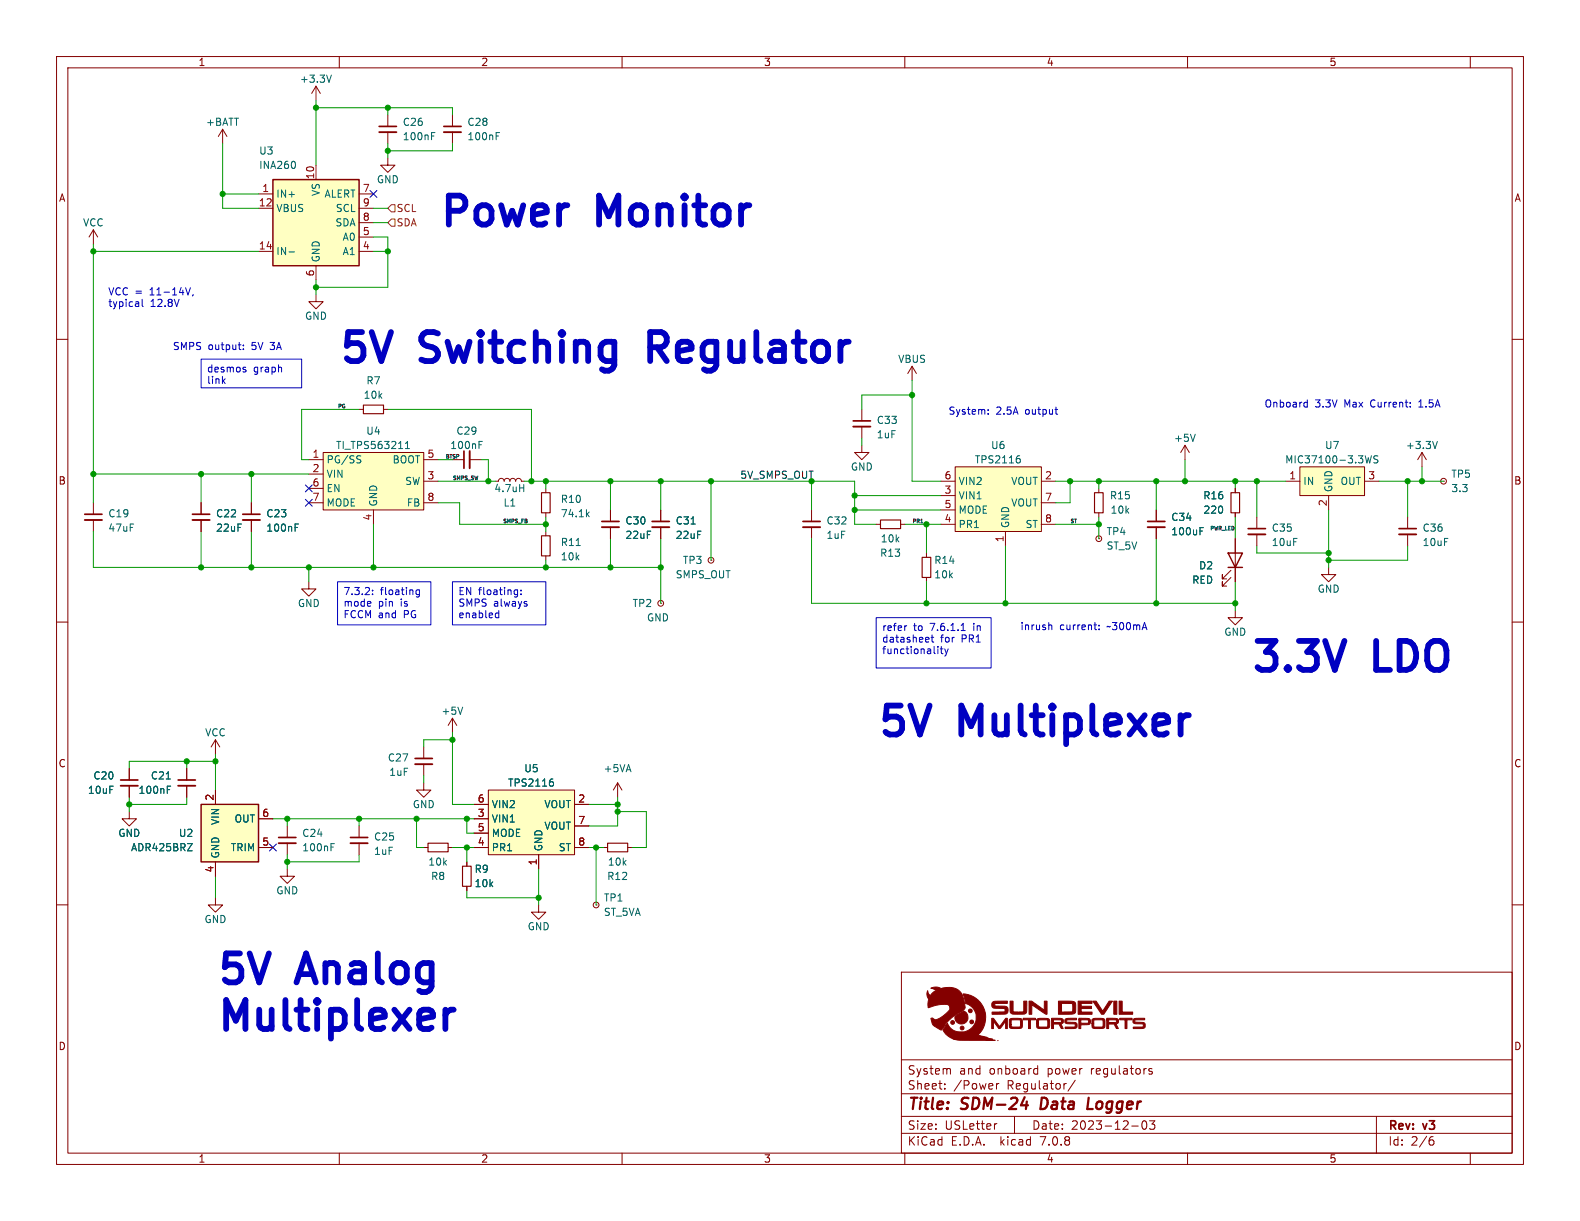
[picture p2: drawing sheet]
<svg xmlns="http://www.w3.org/2000/svg" width="279mm" height="216mm" viewBox="0 0 279 216" stroke-linecap="round" stroke-linejoin="round" font-family="sans-serif">
<g fill="none" stroke="#840000" stroke-width=".18">
<path d="M10 10h259.4v195.9h-259.4zM12 12h255.4v191.9h-255.4zM55.9 15.2l-.8 1.3M55.9 15.2v2.6M55.9 15.2l.7 1.3M60 10v2M110 10v2M160 10v2M210 10v2M260 10v2M39.4 22.9l-.8 1.2M39.4 22.9v2.5"/>
<path d="M39.4 22.9l.7 1.2M45.7 34.3h2.6M45.7 36.8h2.6M55.9 29.2v2.6M63.5 34.3h2.5M63.5 36.8h2.5M63.5 39.4h2.5M68.6 27.9v1.3h1.2l-1.2 1.3-1.3-1.3h1.3M68.6 20.3v2.1M68.6 23.4v2M80 20.3v2.1M80 23.4v2"/>
<path d="M10 60h2M16.5 40.6v2.6M16.5 40.6l-.8 1.3M16.5 40.6l.8 1.3M45.7 44.5h2.6M55.9 52.1v1.2h1.2l-1.2 1.3-1.3-1.3h1.3M55.9 47v2.5M63.5 44.5h2.5M63.5 41.9h2.5M267.4 60h2M63.5 72.4h.8M67.8 72.4h.8"/>
<path d="M152.4 78.7v1.3h1.3l-1.3 1.3-1.3-1.3h1.3M152.4 72.4v2M152.4 75.4v2.1M161.3 64.8l-.8 1.2M161.3 64.8v2.5M161.3 64.8l.8 1.2M209.5 78.7l-.7 1.3M209.5 78.7v2.6M209.5 78.7l.8 1.3M16.5 88.9v2M16.5 91.9v2.1M35.6 88.9v2"/>
<path d="M35.6 91.9v2.1M44.4 88.9v2M44.4 91.9v2.1M54.6 88.9h2.5M54.6 81.3h2.5M54.6 83.8h2.5M54.6 86.4h2.5M57.1 80h17.8v10.2h-17.8zM66 90.2v2.5M74.9 85.1h2.6M74.9 88.9h2.6M74.9 81.3h2.6"/>
<path d="M80 81.3h2M83.1 81.3h2M87.6 85.1h.5l.2-.4 .4-.1 .3 .1 .2 .4 .1-.4 .4-.1 .3 .1 .2 .4 .1-.4 .4-.1 .4 .1 .1 .4 .1-.4 .4-.1 .4 .1 .1 .4h.5M96.5 86.4v.7M96.5 90.7v.7M96.5 94v.7M96.5 98.3v.8M107.9 90.2v2M107.9 93.2v2.1M116.8 90.2v2M116.8 93.2v2.1M125.7 99.1h.1"/>
<path d="M143.5 90.2v2M143.5 93.2v2.1M154.9 92.7h.8M159.3 92.7h.7M163.8 97.8v.8M166.4 85.1h2.5M166.4 87.6h2.5M166.4 92.7h2.5M166.4 90.2h2.5M168.9 82.6h15.2v11.4h-15.2zM177.8 94v2.5M184.1 85.1h2.6"/>
<path d="M184.1 92.7h2.6M184.1 88.9h2.6M194.3 95.3h.1M194.3 86.4v.7M194.3 90.7v.7M204.5 90.2v2M204.5 93.2v2.1M218.4 86.4v.7M218.4 90.7v.7M218.4 95.3v7.6M222.2 91.4v2.1M222.2 94.5v2"/>
<path d="M227.3 85.1h2.6M229.9 82.6h11.4v5h-11.4zM234.9 87.6v2.6M241.3 85.1h2.5M248.9 91.4v2.1M248.9 94.5v2M251.5 80l-.8 1.3M251.5 80v2.6M251.5 80l.7 1.3M255.3 85.1h.1M10 110h2M54.6 102.9v1.2h1.3l-1.3 1.3-1.3-1.3h1.3"/>
<path d="M116.8 106.7h.1M163.8 102.1v.8M217.7 102.1l-1.5 1.5v-.7v.7h.7M217.7 100.8l-1.5 1.6v-.8v.8h.7M218.4 108v1.2h1.3l-1.3 1.3-1.2-1.3h1.2M234.9 100.3v1.3h1.3l-1.3 1.3-1.2-1.3h1.2M267.4 110h2M22.9 135.9v2M22.9 138.9v2.1M33 135.9v2M33 138.9v2.1M38.1 130.8l-.8 1.3"/>
<path d="M38.1 130.8v2.6M38.1 139.7v2.5M38.1 130.8l.8 1.3M74.9 138.4v1.3h1.3l-1.3 1.3-1.2-1.3h1.2M74.9 132.1v2M74.9 135.1v2.1M80 127v2.5M80 127l-.8 1.3M80 127l.8 1.3M86.4 139.7h15.2v11.4h-15.2zM109.2 138.4l-.7 1.3M109.2 138.4v2.6"/>
<path d="M109.2 138.4l.8 1.3M10 160h2M22.9 143.5v1.3h1.2l-1.2 1.3-1.3-1.3h1.3M38.1 158.8v1.2h1.3l-1.3 1.3-1.3-1.3h1.3M38.1 152.4v2.5M45.7 149.9h2.6M45.7 144.8h2.6M50.8 153.7v1.2h1.3l-1.3 1.3-1.3-1.3h1.3M50.8 146.1v2M50.8 149.1v2M63.5 146.1v2M63.5 149.1v2"/>
<path d="M74.9 149.9h.8M79.2 149.9h.8M82.5 152.4v.8M82.5 156.7v.8M83.8 149.9h2.6M83.8 144.8h2.6M83.8 142.2h2.6M83.8 147.3h2.6M95.2 151.1v2.6M101.6 149.9h2.5M101.6 142.2h2.5M101.6 146.1h2.5"/>
<path d="M106.7 149.9h.7M111 149.9h.8M267.4 160h2M95.2 160v1.3h1.3l-1.3 1.3-1.2-1.3h1.2M105.4 160h.1M159.4 171.9h108v32h-108zM159.4 197.4h108M159.4 193.4h108M159.4 187.4h108M167.1 192.4v.2M167.1 191.7v.1M167.9 188.9l.2 .2v.8"/>
<path d="M176.2 191.6v1M176.3 198.7l-.3 .1M176.6 191.6l-.2 .1-.2 .2M179.4 197.4v3M183.1 188.9l.4 .1M183.5 188.4v1.5M183.5 189.9h-.4M188.4 191.6h.2M190.1 191l-1.2 1.9M200.1 199.1h1.2M202.1 198.3a.81 .81 0 0 0 .3 1.4l.2-.2 .2-.4-.2-.8M203.7 189l-.3-.1-.3 .2 .1 .3 .5 .1v.4h-.6"/>
<path d="M204.2 198.2l-.5 .6 .4 .1v.6l-.2 .2h-.4l-.2-.2M243.4 197.4v6.5M60 203.9v2M110 203.9v2M159.4 200.4h108M160 203.9v2M210 203.9v2M253 201.6h.3l.3 .2-.1 .5-.5 .2M253.4 201l-.4 .1M260 203.9v2"/>
<circle cx="125.7" cy="99.1" r=".51"/>
<circle cx="194.3" cy="95.3" r=".51"/>
<circle cx="255.3" cy="85.1" r=".51"/>
<circle cx="116.8" cy="106.7" r=".51"/>
<circle cx="105.4" cy="160" r=".51"/>
</g>
<path d="M180.5 195.4h1.3M181.6 194.8l-.2 1.3M184.2 194.1l-.2 2h.5M192.5 194.1l-.2 2h.9" fill="none" stroke="#840000" stroke-width=".4"/>
<g fill="#840000" stroke="#840000" stroke-width=".18">
<path d="M170.3 175.7a4.2 4.2 0 0 1 3.8 2.8 4.2 4.2 0 0 1-1.2 4.5l1.7 .5-1.9-.1 2.8 .4-2.9-.1 3.4 .2-2.4 .1a21.7 21.7 0 0 1-5-.3h-.1l3.7-.1-3.7 .1-.7-.4-.6-.5-.5-.7 .8-1.2a2.64 2.64 0 0 0 4.1 1.1 2.64 2.64 0 0 0 0-4.2l-.9-.4z"/>
<path d="M164.6 174.7a1.93 1.93 0 0 1 2.4 .6l-.5-.5a2.81 2.81 0 0 1 3.9 2l.2 .8a1.13 1.13 0 0 1-.9 1.5 5.9 5.9 0 0 0-3 2.8 .37 .37 0 0 1-.3 .3 .37 .37 0 0 1-.4-.3 1.84 1.84 0 0 1-1.4-1.8 .48 .48 0 0 1 .7 .2 4 4 0 0 0 2.7-1.9 .73 .73 0 0 0-1-.8 7.8 7.8 0 0 0-2.8 .6 2.56 2.56 0 0 1 1.2-2.9l.4 .3 .3 .7-.1-.1a1.72 1.72 0 0 0-1.4-1.5z"/>
<path d="M175.4 180.1h.3l1.1 1.4 1-1.4h.3v1.8h-.3v-1.3a2.31 2.31 0 0 1-1.2 1.3l-.9-1.3v1.3h-.3z"/>
<path d="M178.5 180.3l.3-.2h.5a2.09 2.09 0 0 1 1.4 .2l.1 .2a1.32 1.32 0 0 1-.2 1.3h-1.8a.44 .44 0 0 1-.3-.6h.3l.1 .4h1a.41 .41 0 0 0 .5 0 .41 .41 0 0 0 .1-.5 .56 .56 0 0 0-.2-.8l-1.4 .1-.1 .8h-.3z"/>
<path d="M180.9 180.1h2.2v.2h-.9v1.6h-.3v-1.6h-1z"/>
<path d="M183.3 180.3l.3-.2h.5a2.09 2.09 0 0 1 1.5 .2v.2a1.32 1.32 0 0 1-.2 1.3h-1.8a.4 .4 0 0 1-.3-.5v-.3h.3a.42 .42 0 0 0 .1 .6h1a.41 .41 0 0 0 .5 0 .41 .41 0 0 0 .1-.5 .56 .56 0 0 0-.1-.8l-1.5 .1-.1 .6h-.3z"/>
<path d="M186 180.1h1.3a.57 .57 0 0 1 .7 .3 .57 .57 0 0 1-.3 .7l.3 .8h-.3l-.4-.8h-1v.8h-.3v-1.6h.3v.5h1.2a.22 .22 0 0 0 .2-.3 .22 .22 0 0 0-.2-.2h-1.5z"/>
<path d="M188.4 180.2l.5-.1h1.5v.2h-1.5a.2 .2 0 0 0-.3 .2 .2 .2 0 0 0 .2 .2l.9 .1a.58 .58 0 0 1 .8 .5 .58 .58 0 0 1-.8 .6h-1.3v-.3h1.5a.29 .29 0 0 0 .2-.4 .29 .29 0 0 0-.4-.2h-1a.47 .47 0 0 1-.4-.3 .47 .47 0 0 1 .1-.5z"/>
<path d="M190.8 180.1h1.3a.6 .6 0 0 1 .7 .7 .6 .6 0 0 1-.8 .4h-.9v.7h-.3v-1.6h.3v.6h.7a.58 .58 0 0 0 .7-.1 .34 .34 0 0 0-.1-.4 .34 .34 0 0 0-.4-.1h-1.2z"/>
<path d="M193.1 180.3l.3-.2h.5a2.09 2.09 0 0 1 1.4 .2l.1 .2a1.32 1.32 0 0 1-.2 1.3h-1.8a.4 .4 0 0 1-.3-.5v-.3h.3a.42 .42 0 0 0 .1 .6h1a.41 .41 0 0 0 .5 0 .41 .41 0 0 0 .1-.5 .56 .56 0 0 0-.2-.8l-1.4 .1-.1 .6h-.3z"/>
<path d="M195.7 180.1h1.4a.57 .57 0 0 1 .7 .3 .57 .57 0 0 1-.4 .7l.4 .8h-.4l-.4-.8h-1v.8h-.3v-1.6h.3v.5h1.3a.22 .22 0 0 0 .2-.3 .22 .22 0 0 0-.3-.2h-1.5z"/>
<path d="M198 180.1h2.2v.2h-.9v1.6h-.4v-1.6h-.9z"/>
<path d="M200.4 180.2l.5-.1h1.5v.2h-1.5a.2 .2 0 0 0-.2 .2 .2 .2 0 0 0 .2 .2l.8 .1a.58 .58 0 0 1 .8 .5 .58 .58 0 0 1-.7 .6h-1.4v-.3h1.5a.29 .29 0 0 0 .3-.4 .29 .29 0 0 0-.4-.2h-1a.47 .47 0 0 1-.5-.3 .47 .47 0 0 1 .1-.5z"/>
<path d="M169 179.6l1-.6a.69 .69 0 0 1 .8-.1 .69 .69 0 0 1 .4 .8 1.13 1.13 0 0 1-1.2 1.4 1.13 1.13 0 0 1-1-1.5z"/>
<path d="M175.5 177.2l.5-.2h2.1v.4l-2.2 .1a.24 .24 0 0 0 0 .2 .24 .24 0 0 0 .2 .2h1.1a.79 .79 0 0 1 1 .3 .79 .79 0 0 1-.2 1l-2.6 .2v-.5h1.9a.35 .35 0 0 0 .4-.3 .35 .35 0 0 0-.5-.3h-1.4a.61 .61 0 0 1-.5-.5 .61 .61 0 0 1 .2-.6z"/>
<path d="M178.6 177h.5v1.9h1.9v-1.9h.6v1.3a.81 .81 0 0 1-.3 1h-1.6a.79 .79 0 0 1-.9-.1 .79 .79 0 0 1-.2-.9z"/>
<path d="M182 177h.4l2.3 1.6v-1.6h.5v2.3l-.5-.1-2.2-1.5-.1 1.6h-.4z"/>
<path d="M187.2 177l2.7 .1a.62 .62 0 0 1 .3 .8v.3a.9 .9 0 0 1-.2 1l-.7 .1h-2.1v-1.9h.5v1.5h1.6a.36 .36 0 0 0 .4-.1 .36 .36 0 0 0 0-.4v-.7a.27 .27 0 0 0-.4-.3h-2.1z"/>
<path d="M190.6 177h2.5v.4h-1.9v.5h1.8v.4h-1.8v.6h1.9v.4h-2.5z"/>
<path d="M193.2 177h.6l1.2 1.8 1.1-1.8h.6l-1.5 2.3h-.4z"/>
<path d="M197 177h.5v2.3h-.5z"/>
<path d="M197.9 177h.5v1.9h1.9v.4h-2.4z"/>
<path d="M164 175.2l.2 .5 .2 .3-.2 .6-.3-.6z"/>
<circle cx="170.1" cy="181.8" r=".33"/>
<circle cx="168.5" cy="180.8" r=".34"/>
<circle cx="171.8" cy="180.7" r=".33"/>
<circle cx="171.6" cy="178.7" r=".33"/>
</g>
<g fill="#ffffc2" stroke="#ffffc2" stroke-width=".18">
<path d="M168.9 82.6h15.2v11.4h-15.2z"/>
<path d="M35.6 142.2h10.1v10.2h-10.1z"/>
<path d="M48.3 31.8h15.2v15.2h-15.2z"/>
<path d="M229.9 82.6h11.4v5h-11.4z"/>
<path d="M86.4 139.7h15.2v11.4h-15.2z"/>
<path d="M57.1 80h17.8v10.2h-17.8z"/>
</g>
<g fill="none" stroke="#006464" stroke-width=".18">
<path d="M58.6 13.3l-.4 1.2M52.1 28.6l.1 .4-.1 .7M76.3 24.1h.4M76.3 23.4h.6M87.7 24.1h.5M87.7 23.4h.6M51.1 44.5h1M71.7 79.3h.7M71.7 78.4l.4-.4v1.3M84.7 78.7h.4M84.7 78h.6M211.4 76.8l-.5 1.2"/>
<path d="M254.2 78l-.4 1.3M52.2 93.3h.4M52.2 92.7h.6M63.3 80.6l.5 .1M63.6 81.3l.2 .2-.2 .4M91.9 86.3h.7M92.6 85.7v1.2M101.9 96.5h.7M103.8 90.9l.4 .5M104.2 90.5l-.5 .5M122.2 92.7h.7M180.1 80.6h.2"/>
<path d="M180.2 81.1l.2 .2v.3l-.2 .3M212.2 93.3h.6M212.2 93.9h.4M242.5 80.6l-.3 1.3-.2-.9-.3 .9M243.7 80.7l-.5-.1-.3 .2 .2 .3 .5 .3v.3l-.2 .2-.5-.1M29.4 137.7h.7M29.6 139.6h.4M29.6 139h.6M81.8 125l-.4 1.3M97.5 137.7h.3M97.6 138.2l.3 .3v.3l-.3 .2M33.2 149.2h.8l-.8 1.2h.8"/>
<path d="M58.5 149.8h.5M58.5 149.2h.6"/>
</g>
<g fill="none" stroke="#840000" stroke-width=".33">
<path d="M67.1 23.4h3M78.5 23.4h3M83.1 79.8v3M150.9 75.4h3M15 91.9h3M34 91.9h3.1M42.9 91.9h3.1M106.4 93.2h3.1M115.3 93.2h3.1M142 93.2h3M202.9 93.2h3.1M220.7 94.5h3.1"/>
<path d="M247.4 94.5h3M21.3 138.9h3.1M31.5 138.9h3M73.4 135.1h3.1M49.3 149.1h3M62 149.1h3"/>
</g>
<g fill="none" stroke="#840000" stroke-width=".3">
<path d="M67.1 22.4h3M78.5 22.4h3M82 79.8v3M150.9 74.4h3M15 90.9h3M34 90.9h3.1M42.9 90.9h3.1M106.4 92.2h3.1M115.3 92.2h3.1M142 92.2h3M202.9 92.2h3.1M220.7 93.5h3.1"/>
<path d="M247.4 93.5h3M21.3 137.9h3.1M31.5 137.9h3M73.4 134.1h3.1M49.3 148.1h3M62 148.1h3"/>
</g>
<path d="M64.3 71.6h3.5v1.6h-3.5zM95.8 87.1h1.5v3.6h-1.5zM95.8 94.7h1.5v3.6h-1.5zM155.7 91.9h3.6v1.6h-3.6zM163.1 98.6h1.5v3.5h-1.5zM193.5 87.1h1.6v3.6h-1.6zM217.7 87.1h1.5v3.6h-1.5zM75.7 149.1h3.5v1.5h-3.5zM81.8 153.2h1.5v3.5h-1.5zM107.4 149.1h3.6v1.5h-3.6z" fill="none" stroke="#840000" stroke-width=".2"/>
<path d="M48.3 31.8h15.2v15.2h-15.2zM217.2 97.8h2.5l-1.3 2.5zM217.2 100.3h2.5M35.6 142.2h10.1v10.2h-10.1z" fill="none" stroke="#840000" stroke-width=".25"/>
<path d="M68.6 36.8l.6-.6h.6v1.3h-.6zM68.6 39.4l.6-.7h.6v1.3h-.6z" fill="none" stroke="#725600" stroke-width=".18"/>
<path d="M116.9 58.7h-1.9v5.1M115 61.4h1.9M209.7 126.5h.5M78.8 178.5v3.5M80.2 178.5a1.31 1.31 0 0 0-1.4 1" fill="none" stroke="#0000c2" stroke-width="1"/>
<g fill="none" stroke="#0000c2" stroke-width=".18">
<path d="M25.1 52.9v1.1l.2 .2M33.7 50.9l-.5 1.3M34.1 52.1l-.1 .2M35.6 63.5h17.7v5.1h-17.7zM39.5 67.3l.3 .5M39.8 67l-.5 .5M43 61.7v.1M43 61v.2M43.1 65.4h.3l.1 .2-.2 .2h-.2M43.1 64.9l.3 .1M174.8 73.1v.1M174.8 72.5v.1"/>
<path d="M186.5 72.4h.5M186.8 73.2h.2M230.8 71.1l.4 .1M231.2 70.7v1.3M231.2 71.9l-.4 .1M250.9 72h.7M251 71l-.1 .1M59.7 102.9h16.5v7.6h-16.5zM65.9 105v.1M65.9 104.4v.1M74.2 104.3v1l-.3 .3-.3-.1M74.2 104.4l-.4-.1-.2 .2 .1 .6h.5"/>
<path d="M80 102.9h16.5v7.6h-16.5zM87.7 109.2h.5M88.2 108v1.2M91.2 104.3l.3 .1M91.5 104.3v1l-.1 .2-.3 .1M91.5 105.1h-.3M92.1 105v.1M92.1 104.4v.1M154.9 109.2h20.4v8.9h-20.4zM160.3 110.6l-.2 .1M164.2 112.8l.1 .2-.6 .1M164.6 112.7h.5"/>
<path d="M164.8 112.3v1.1l.3 .1M165.9 114.7v.9M166.3 114.7h.5M166.5 114.3v1.1l.3 .2M167.1 114.7l.3 .9M167.4 115.6l-.3 .4M167.7 114.7l-.3 .9M170 111.5h.7M170.2 110.4l.1-.2v1.3M185.6 110.5l.4 .2v.6M193.4 110.5h.5M193.8 111.3h.1"/>
<path d="M194.3 111.2v.1M194.3 110.6v.1"/>
</g>
<g fill="none" stroke="#009600" stroke-width=".18">
<path d="M55.9 19.1h24.1v1.2M55.9 17.8v11.4M68.6 19.1v1.2M39.4 25.4v11.4h6.3M39.4 34.3h6.3M66 36.8h2.6M66 39.4h2.6M68.6 25.4v2.5M80 25.4v1.3h-11.4M16.5 43.2v45.7M16.5 44.5h29.2M55.9 49.5v2.6"/>
<path d="M66 41.9h2.6v8.9h-12.7M66 44.5h2.6M63.5 72.4h-10.2v8.9h1.3M68.6 72.4h25.4v12.7M152.4 77.5v1.2M161.3 67.3v17.8h5.1M161.3 69.9h-8.9v2.5M16.5 83.8h38.1M16.5 94v6.3h100.3M35.6 83.8v5.1M35.6 94v6.3M44.4 83.8v5.1"/>
<path d="M44.4 94v6.3M66 92.7v7.6M77.5 85.1h10.1M77.5 88.9h3.8v3.8h15.2M77.5 81.3h2.5M85.1 81.3h1.3v3.8M92.7 85.1h58.4v7.6h3.8M96.5 85.1v1.3M96.5 91.4v2.6M96.5 99.1v1.2M107.9 85.1v5.1M107.9 95.3v5"/>
<path d="M116.8 85.1v5.1M116.8 95.3v11.4M125.7 85.1v14M143.5 95.3v11.4h74.9M143.5 85.1v5.1M151.1 90.2h15.3M151.1 87.6h15.3M160 92.7h6.4M163.8 92.7v5.1M177.8 96.5v10.2M186.7 85.1h40.6M186.7 92.7h7.6"/>
<path d="M189.2 85.1v3.8h-2.5M194.3 85.1v1.3M194.3 91.4v3.9M204.5 85.1v5.1M204.5 95.3v11.4M209.5 81.3v3.8M218.4 85.1v1.3M218.4 91.4v3.9M222.2 85.1v6.3M222.2 96.5v1.3h12.7M234.9 90.2v10.1M243.8 85.1h11.5"/>
<path d="M248.9 85.1v6.3M248.9 96.5v2.6h-14M251.5 82.6v2.5M54.6 100.3v2.6M163.8 102.9v3.8M218.4 102.9v5.1M33 134.6v1.3M38.1 134.6h-15.2v1.3M38.1 133.4v6.3M74.9 137.2v1.2M80 129.5v12.7h3.8M80 130.8h-5.1v1.3"/>
<path d="M22.9 141v2.5M33 141v1.2h-10.1M38.1 154.9v3.9M48.3 144.8h35.5M50.8 144.8v1.3M50.8 151.1v2.6M63.5 151.1v1.3h-12.7M63.5 144.8v1.3M73.7 144.8v5.1h1.2M80 149.9h3.8M82.5 144.8v2.5h1.3M82.5 149.9v2.5"/>
<path d="M82.5 157.5v1.3h12.7M95.2 153.7v6.3M104.1 142.2h5.1M104.1 149.9h2.6M105.4 149.9v10.1M109.2 143.5h5.1v6.4h-2.5M109.2 141v5.1h-5.1"/>
</g>
<path d="M65.4 33.7l1.2 1.2M66.6 33.7l-1.2 1.2M54 88.3l1.2 1.2M54 85.8l1.2 1.2M55.2 88.3l-1.2 1.2M55.2 85.8l-1.2 1.2M47.7 149.3l1.2 1.2M48.9 149.3l-1.2 1.2" fill="none" stroke="#000084" stroke-width=".18"/>
<g fill="#009600" stroke="#009600" stroke-width=".18">
<circle cx="35.6" cy="100.3" r=".46"/>
<circle cx="35.6" cy="83.8" r=".46"/>
<circle cx="22.9" cy="142.2" r=".46"/>
<circle cx="44.4" cy="83.8" r=".46"/>
<circle cx="44.4" cy="100.3" r=".46"/>
<circle cx="54.6" cy="100.3" r=".46"/>
<circle cx="66" cy="100.3" r=".46"/>
<circle cx="16.5" cy="83.8" r=".46"/>
<circle cx="16.5" cy="44.5" r=".46"/>
<circle cx="55.9" cy="50.8" r=".46"/>
<circle cx="39.4" cy="34.3" r=".46"/>
<circle cx="80" cy="130.8" r=".46"/>
<circle cx="105.4" cy="149.9" r=".46"/>
<circle cx="82.5" cy="144.8" r=".46"/>
<circle cx="95.2" cy="158.8" r=".46"/>
<circle cx="86.4" cy="85.1" r=".46"/>
<circle cx="96.5" cy="85.1" r=".46"/>
<circle cx="94" cy="85.1" r=".46"/>
<circle cx="68.6" cy="44.5" r=".46"/>
<circle cx="55.9" cy="19.1" r=".46"/>
<circle cx="68.6" cy="26.7" r=".46"/>
<circle cx="68.6" cy="19.1" r=".46"/>
<circle cx="82.5" cy="149.9" r=".46"/>
<circle cx="50.8" cy="144.8" r=".46"/>
<circle cx="38.1" cy="134.6" r=".46"/>
<circle cx="33" cy="134.6" r=".46"/>
<circle cx="50.8" cy="152.4" r=".46"/>
<circle cx="63.5" cy="144.8" r=".46"/>
<circle cx="73.7" cy="144.8" r=".46"/>
<circle cx="163.8" cy="92.7" r=".46"/>
<circle cx="177.8" cy="106.7" r=".46"/>
<circle cx="204.5" cy="85.1" r=".46"/>
<circle cx="189.2" cy="85.1" r=".46"/>
<circle cx="194.3" cy="85.1" r=".46"/>
<circle cx="194.3" cy="92.7" r=".46"/>
<circle cx="163.8" cy="106.7" r=".46"/>
<circle cx="209.5" cy="85.1" r=".46"/>
<circle cx="204.5" cy="106.7" r=".46"/>
<circle cx="96.5" cy="100.3" r=".46"/>
<circle cx="107.9" cy="100.3" r=".46"/>
<circle cx="116.8" cy="100.3" r=".46"/>
<circle cx="109.2" cy="143.5" r=".46"/>
<circle cx="125.7" cy="85.1" r=".46"/>
<circle cx="107.9" cy="85.1" r=".46"/>
<circle cx="109.2" cy="142.2" r=".46"/>
<circle cx="116.8" cy="85.1" r=".46"/>
<circle cx="96.5" cy="92.7" r=".46"/>
<circle cx="222.2" cy="85.1" r=".46"/>
<circle cx="218.4" cy="85.1" r=".46"/>
<circle cx="218.4" cy="106.7" r=".46"/>
<circle cx="234.9" cy="97.8" r=".46"/>
<circle cx="234.9" cy="99.1" r=".46"/>
<circle cx="248.9" cy="85.1" r=".46"/>
<circle cx="251.5" cy="85.1" r=".46"/>
<circle cx="151.1" cy="90.2" r=".46"/>
<circle cx="151.1" cy="87.6" r=".46"/>
<circle cx="161.3" cy="69.9" r=".46"/>
</g>
<g font-size="7.1" fill="#0000c2">
<text x="77.5" y="40.4">Power</text>
<text x="106.1" y="40.4">Monitor</text>
<text x="59.7" y="64.5">5V</text>
<text x="74.9" y="64.5">Switching</text>
<text x="117.2" y="64.5">Regulator</text>
<text x="221" y="119.1">3.3V</text>
<text x="243.5" y="119.1">LDO</text>
<text x="154.9" y="130.6">5V</text>
<text x="170.2" y="130.6">Multiplexer</text>
<text x="38.1" y="174.4">5V</text>
<text x="53.3" y="174.4">Analog</text>
<text x="38.1" y="182.6">Multiplexer</text>
</g>
<g font-size="2.8" fill="#840000">
<text x="160.4" y="196.8">Title:</text>
<text x="170.1" y="196.8">SDM-24</text>
<text x="184.9" y="196.8">Data</text>
<text x="193.9" y="196.8">Logger</text>
</g>
<g font-size="2.1" fill="#840000">
<text x="160.4" y="190.2">System</text>
<text x="169.6" y="190.2">and</text>
<text x="175" y="190.2">onboard</text>
<text x="185.4" y="190.2">power</text>
<text x="193.2" y="190.2">regulators</text>
<text x="160.4" y="192.9">Sheet:</text>
<text x="168.6" y="192.9">/Power</text>
<text x="178.1" y="192.9">Regulator/</text>
<text x="160.4" y="202.8">KiCad</text>
<text x="160.4" y="200">Size:</text>
<text x="167.1" y="200">USLetter</text>
<text x="168.1" y="202.8">E.D.A.</text>
<text x="177" y="202.8">kicad</text>
<text x="182.4" y="200">Date:</text>
<text x="184.2" y="202.8">7.0.8</text>
<text x="189.4" y="200">2023-12-03</text>
<text x="245.4" y="200.2">Rev:</text>
<text x="245.4" y="202.8">Id:</text>
<text x="249.5" y="202.8">2/6</text>
<text x="251.8" y="200.2">v3</text>
</g>
<g font-size="1.8" fill="#840000">
<text x="35" y="11.9">1</text>
<text x="85" y="11.9">2</text>
<text x="135" y="11.9">3</text>
<text x="185" y="11.9">4</text>
<text x="235" y="11.9">5</text>
<text x="10.3" y="35.9">A</text>
<text x="267.7" y="35.9">A</text>
<text x="10.3" y="85.9">B</text>
<text x="267.7" y="85.9">B</text>
<text x="10.3" y="135.9">C</text>
<text x="267.7" y="135.9">C</text>
<text x="10.3" y="185.9">D</text>
<text x="267.7" y="185.9">D</text>
<text x="35" y="205.8">1</text>
<text x="85" y="205.8">2</text>
<text x="135" y="205.8">3</text>
<text x="185" y="205.8">4</text>
<text x="235" y="205.8">5</text>
</g>
<g font-size="1.8" fill="#006464">
<text x="52.9" y="14.8">+3.3V</text>
<text x="36.3" y="22.5">+BATT</text>
<text x="71.1" y="22.5">C26</text>
<text x="82.6" y="22.5">C28</text>
<text x="45.7" y="27.5">U3</text>
<text x="71.1" y="25">100nF</text>
<text x="82.6" y="25">100nF</text>
<text x="45.7" y="30.1">INA260</text>
<text x="48.8" y="35.2">IN+</text>
<text x="56.7" y="34.8" transform="rotate(-90 56.7 34.8)">VS</text>
<text x="57.3" y="35.2">ALERT</text>
<text x="66.5" y="32.6">GND</text>
<text x="14.6" y="40.2">VCC</text>
<text x="48.8" y="37.7">VBUS</text>
<text x="59.2" y="40.2">SDA</text>
<text x="59.3" y="37.7">SCL</text>
<text x="48.8" y="45.3">IN-</text>
<text x="56.7" y="46.5" transform="rotate(-90 56.7 46.5)">GND</text>
<text x="60.5" y="45.3">A1</text>
<text x="60.5" y="42.8">A0</text>
<text x="53.8" y="56.7">GND</text>
<text x="158.7" y="64.4">VBUS</text>
<text x="64.2" y="70.7">10k</text>
<text x="64.7" y="68.2">R7</text>
<text x="64.7" y="77.1">U4</text>
<text x="80.6" y="77.1">C29</text>
<text x="154.9" y="77.7">1uF</text>
<text x="154.9" y="75.2">C33</text>
<text x="57.7" y="82.1">PG/SS</text>
<text x="59.3" y="79.6">TI_TPS563211</text>
<text x="69.3" y="82.1">BOOT</text>
<text x="79.5" y="79.6">100nF</text>
<text x="150.4" y="83.4">GND</text>
<text x="172.3" y="82.1">TPS2116</text>
<text x="175.2" y="79.6">U6</text>
<text x="207.5" y="78.3">+5V</text>
<text x="227.2" y="82.1">MIC37100-3.3WS</text>
<text x="234.2" y="79.6">U7</text>
<text x="248.5" y="79.6">+3.3V</text>
<text x="57.7" y="84.7">VIN</text>
<text x="57.7" y="87.2">EN</text>
<text x="57.7" y="89.8">MODE</text>
<text x="66.9" y="89.7" transform="rotate(-90 66.9 89.7)">GND</text>
<text x="71.6" y="86">SW</text>
<text x="71.9" y="89.8">FB</text>
<text x="87.3" y="87.2">4.7uH</text>
<text x="88.9" y="89.8">L1</text>
<text x="99.1" y="89.1">R10</text>
<text x="169.4" y="88.5">VIN1</text>
<text x="169.4" y="86">VIN2</text>
<text x="178.7" y="86">VOUT</text>
<text x="178.7" y="89.8">VOUT</text>
<text x="196.2" y="88.5">R15</text>
<text x="212.7" y="88.5">R16</text>
<text x="230.4" y="86">IN</text>
<text x="235.8" y="87.1" transform="rotate(-90 235.8 87.1)">GND</text>
<text x="237" y="86">OUT</text>
<text x="256.6" y="84.7">TP5</text>
<text x="256.6" y="87.2">3.3</text>
<text x="19.1" y="91.7">C19</text>
<text x="19.1" y="94.2">47uF</text>
<text x="38.1" y="91.7">C22</text>
<text x="38.1" y="94.2">22uF</text>
<text x="47" y="94.2">100nF</text>
<text x="47" y="91.7">C23</text>
<text x="99.1" y="91.7">74.1k</text>
<text x="110.5" y="92.9">C30</text>
<text x="110.5" y="95.5">22uF</text>
<text x="119.4" y="92.9">C31</text>
<text x="119.4" y="95.5">22uF</text>
<text x="146.1" y="95.5">1uF</text>
<text x="146.1" y="92.9">C32</text>
<text x="169.4" y="93.6">PR1</text>
<text x="169.4" y="91">MODE</text>
<text x="178.7" y="93.5" transform="rotate(-90 178.7 93.5)">GND</text>
<text x="181.3" y="93.6">ST</text>
<text x="195.6" y="94.8">TP4</text>
<text x="196.3" y="91">10k</text>
<text x="207" y="94.8">100uF</text>
<text x="207" y="92.3">C34</text>
<text x="212.7" y="91">220</text>
<text x="224.8" y="94.2">C35</text>
<text x="251.5" y="94.2">C36</text>
<text x="99.1" y="99.3">10k</text>
<text x="99.1" y="96.7">R11</text>
<text x="120.7" y="99.9">TP3</text>
<text x="155.5" y="98.7">R13</text>
<text x="155.7" y="96.1">10k</text>
<text x="165.1" y="99.9">R14</text>
<text x="195.6" y="97.4">ST_5V</text>
<text x="211.9" y="100.9">D2</text>
<text x="224.8" y="96.8">10uF</text>
<text x="251.5" y="96.8">10uF</text>
<text x="52.6" y="107.5">GND</text>
<text x="111.8" y="107.5">TP2</text>
<text x="119.4" y="102.5">SMPS_OUT</text>
<text x="165.1" y="102.5">10k</text>
<text x="210.7" y="103.4">RED</text>
<text x="232.9" y="105">GND</text>
<text x="114.3" y="110.1">GND</text>
<text x="216.4" y="112.6">GND</text>
<text x="36.2" y="130.4">VCC</text>
<text x="78" y="126.6">+5V</text>
<text x="68.5" y="134.9">C27</text>
<text x="68.7" y="137.4">1uF</text>
<text x="92.6" y="136.8">U5</text>
<text x="106.6" y="136.8">+5VA</text>
<text x="15.5" y="140.6">10uF</text>
<text x="16.4" y="138">C20</text>
<text x="24.4" y="140.6">100nF</text>
<text x="26.6" y="138">C21</text>
<text x="72.9" y="143.1">GND</text>
<text x="86.9" y="143.1">VIN2</text>
<text x="89.7" y="139.3">TPS2116</text>
<text x="96.2" y="143.1">VOUT</text>
<text x="20.8" y="148.2">GND</text>
<text x="31.5" y="148.2">U2</text>
<text x="39" y="146" transform="rotate(-90 39 146)">VIN</text>
<text x="41.4" y="145.6">OUT</text>
<text x="53.3" y="148.2">C24</text>
<text x="66" y="148.8">C25</text>
<text x="86.9" y="145.6">VIN1</text>
<text x="86.9" y="148.2">MODE</text>
<text x="96.2" y="146.9">VOUT</text>
<text x="23.1" y="150.7">ADR425BRZ</text>
<text x="39" y="151.9" transform="rotate(-90 39 151.9)">GND</text>
<text x="40.7" y="150.7">TRIM</text>
<text x="53.3" y="150.7">100nF</text>
<text x="66" y="151.4">1uF</text>
<text x="75.6" y="153.3">10k</text>
<text x="76.1" y="155.8">R8</text>
<text x="83.8" y="154.5">R9</text>
<text x="86.9" y="150.7">PR1</text>
<text x="96.1" y="150.6" transform="rotate(-90 96.1 150.6)">GND</text>
<text x="98.7" y="150.7">ST</text>
<text x="107.3" y="155.8">R12</text>
<text x="107.4" y="153.3">10k</text>
<text x="48.8" y="158.3">GND</text>
<text x="83.8" y="157.1">10k</text>
<text x="106.7" y="159.6">TP1</text>
<text x="36.1" y="163.4">GND</text>
<text x="93.2" y="164.7">GND</text>
<text x="106.7" y="162.2">ST_5VA</text>
</g>
<g font-size="1.8" fill="#a90000">
<text x="46.3" y="34">1</text>
<text x="55.6" y="31.8" transform="rotate(-90 55.6 31.8)">10</text>
<text x="64.1" y="34">7</text>
<text x="45.7" y="36.6">12</text>
<text x="64.1" y="41.7">5</text>
<text x="64.1" y="39.1">8</text>
<text x="64.1" y="36.6">9</text>
<text x="45.7" y="44.2">14</text>
<text x="64.1" y="44.2">4</text>
<text x="55.6" y="49" transform="rotate(-90 55.6 49)">6</text>
<text x="55.2" y="81">1</text>
<text x="55.2" y="83.6">2</text>
<text x="75.5" y="81">5</text>
<text x="55.2" y="86.1">6</text>
<text x="55.2" y="88.6">7</text>
<text x="75.5" y="84.8">3</text>
<text x="75.5" y="88.6">8</text>
<text x="166.9" y="87.4">3</text>
<text x="166.9" y="89.9">5</text>
<text x="166.9" y="84.8">6</text>
<text x="184.7" y="84.8">2</text>
<text x="184.7" y="88.6">7</text>
<text x="227.9" y="84.8">1</text>
<text x="234.7" y="89.6" transform="rotate(-90 234.7 89.6)">2</text>
<text x="241.9" y="84.8">3</text>
<text x="65.8" y="92.1" transform="rotate(-90 65.8 92.1)">4</text>
<text x="166.9" y="92.5">4</text>
<text x="177.5" y="96" transform="rotate(-90 177.5 96)">1</text>
<text x="184.7" y="92.5">8</text>
<text x="37.8" y="141.7" transform="rotate(-90 37.8 141.7)">2</text>
<text x="84.4" y="142">6</text>
<text x="102.2" y="142">2</text>
<text x="46.3" y="149.6">5</text>
<text x="46.3" y="144.5">6</text>
<text x="84.4" y="144.5">3</text>
<text x="84.4" y="149.6">4</text>
<text x="84.4" y="147.1">5</text>
<text x="102.2" y="145.8">7</text>
<text x="102.2" y="149.6">8</text>
<text x="37.8" y="154.4" transform="rotate(-90 37.8 154.4)">4</text>
<text x="95" y="153.1" transform="rotate(-90 95 153.1)">1</text>
</g>
<g font-size="1.8" fill="#725600">
<text x="70" y="37.7">SCL</text>
<text x="70" y="40.2">SDA</text>
</g>
<g font-size="1.8" fill="#0000c2">
<text x="19" y="52.3">VCC =</text>
<text x="26.6" y="52.3">11-14V,</text>
<text x="19" y="54.4">typical</text>
<text x="26.6" y="54.4">12.8V</text>
<text x="30.5" y="62">SMPS</text>
<text x="36.8" y="62">output:</text>
<text x="44.6" y="62">5V</text>
<text x="48.1" y="62">3A</text>
<text x="36.5" y="66.2">desmos</text>
<text x="36.5" y="68.2">link</text>
<text x="44.8" y="66.2">graph</text>
<text x="167.6" y="73.4">System:</text>
<text x="176.1" y="73.4">2.5A</text>
<text x="181.4" y="73.4">output</text>
<text x="223.5" y="72.1">Onboard</text>
<text x="232.6" y="72.1">3.3V</text>
<text x="237.8" y="72.1">Max</text>
<text x="242.6" y="72.1">Current:</text>
<text x="251.4" y="72.1">1.5A</text>
<text x="60.6" y="105.5">7.3.2:</text>
<text x="60.6" y="107.6">mode</text>
<text x="66.9" y="107.6">pin</text>
<text x="67.3" y="105.5">floating</text>
<text x="71" y="107.6">is</text>
<text x="81" y="105.5">EN floating:</text>
<text x="81" y="107.6">SMPS</text>
<text x="87.3" y="107.6">always</text>
<text x="60.6" y="109.6">FCCM and</text>
<text x="71.5" y="109.6">PG</text>
<text x="81" y="109.6">enabled</text>
<text x="155.9" y="111.9">refer</text>
<text x="155.9" y="113.9">datasheet</text>
<text x="161.5" y="111.9">to</text>
<text x="164.6" y="111.9">7.6.1.1</text>
<text x="166.3" y="113.9">for</text>
<text x="170.1" y="113.9">PR1</text>
<text x="172.4" y="111.9">in</text>
<text x="180.3" y="111.5">inrush</text>
<text x="187.4" y="111.5">current:</text>
<text x="195.9" y="111.5">~300mA</text>
<text x="155.9" y="116">functionality</text>
</g>
<text font-size="1.8" fill="#009600" x="130.8" y="84.7">5V_SMPS_OUT</text>
<g font-size=".9" fill="#0f0f0f">
<text x="59.7" y="72.2">PG</text>
<text x="78.7" y="81.1">BTSP</text>
<text x="80" y="84.9">SMPS_SW</text>
<text x="88.9" y="92.5">SMPS_FB</text>
<text x="161.3" y="92.5">PR1</text>
<text x="189.2" y="92.5">ST</text>
<text x="213.8" y="93.8">PWR_LED</text>
</g>
</svg>
